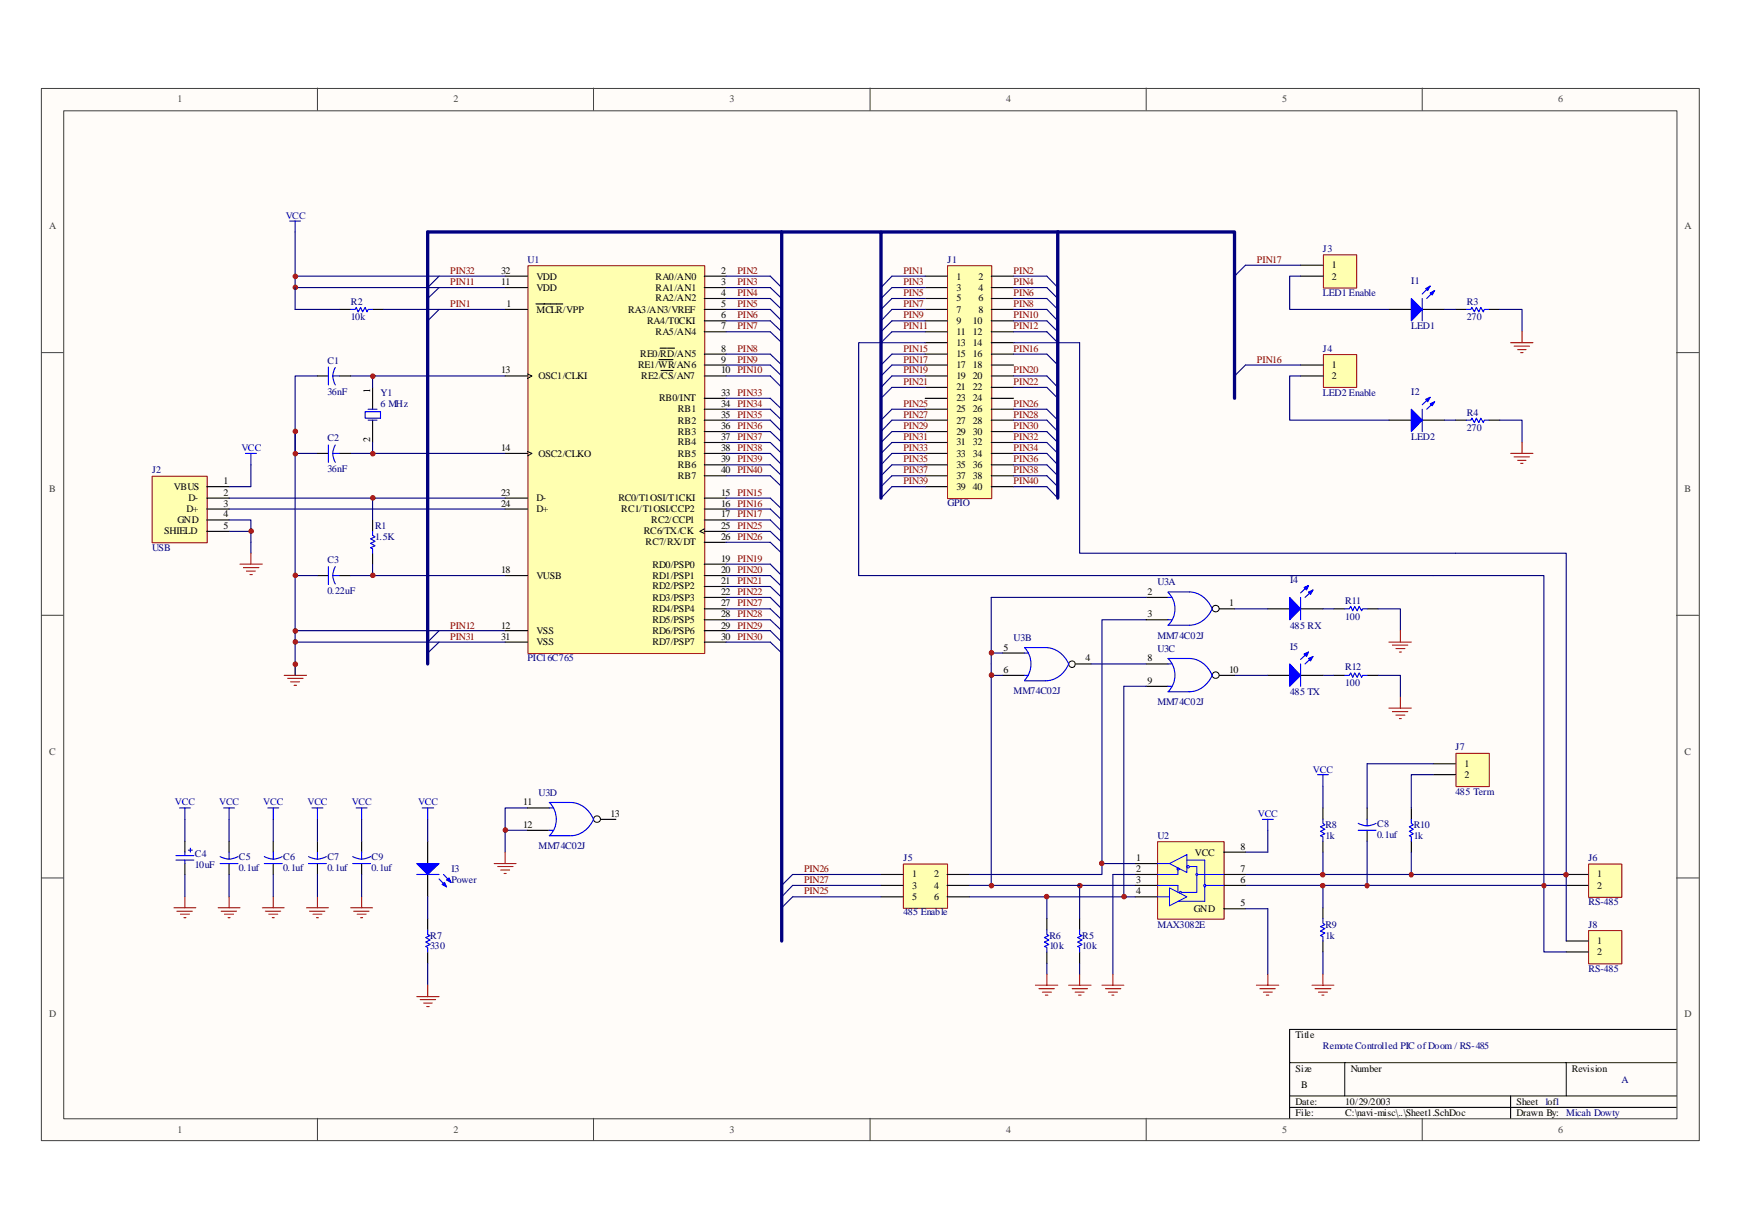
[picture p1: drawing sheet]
<svg xmlns="http://www.w3.org/2000/svg" width="297mm" height="210mm" viewBox="0 0 297 210" stroke-linecap="round" stroke-linejoin="round" font-family="sans-serif">
<path d="M7.1 15.2h282.7v179.3h-282.7z" fill="#fffcf9"/>
<path d="M7.1 15.1h282.7v179.4h-282.7z" fill="none" stroke="#3f3f3f" stroke-width=".17"/>
<path d="M11 19h274.9v171.8h-274.9z" fill="#fffcf9"/>
<g fill="none" stroke="#3f3f3f" stroke-width=".17">
<path d="M10.9 18.9h275v171.9h-275zM54.1 15v3.8M101.2 15v3.8M148.4 15v3.8M195.4 15v3.8M242.5 15v3.8M7.1 60.1h3.7M285.9 60.1h3.8M7.1 104.9h3.7M285.9 104.9h3.8M7.1 149.7h3.7M285.9 149.7h3.8"/>
<path d="M54.1 190.7v3.8M101.2 190.7v3.8M148.4 190.7v3.8M195.4 190.7v3.8M242.5 190.7v3.8"/>
</g>
<path d="M285.9 175.5h-66v15.2M219.9 181.2h66M219.9 186.9h66M219.9 188.8h66M229.3 181.2v5.7M257.6 186.9v3.8M267.1 181.2v5.7" fill="none" stroke="#000" stroke-width=".17"/>
<path d="M54.1 64.1h1.9M54.1 77.3h1.9M57.9 64.1h1.9M57.9 77.3h1.9M63.5 66.1v3.7M63.5 71.6v3.9M54.1 98.1h1.9M57.9 98.1h1.9M63.5 88.7v1.9M63.5 94.3v1.9M39.1 143.4v1.9M39.1 147.2v1.9" fill="none" stroke="#000" stroke-width=".19"/>
<g fill="none" stroke="#00f" stroke-width=".19">
<path d="M49.4 37.7h1.9M50.3 37.7v1.9M56 62.6v3M56 75.9v2.9M56.8 64.1l.1 .8 .3 .7M56.8 77.3l.1 .8 .3 .7M56.8 64.1h1.1M56.8 77.3h1.1M57.2 62.7l-.3 .7-.1 .7M57.2 75.9l-.3 .7-.1 .7M62.3 70.2h2.6v1.1h-2.6zM62.8 71.6h1.5"/>
<path d="M62.8 69.8h1.5M56 96.6v3.1M56.8 98.1l.1 .8 .3 .7M56.8 98.1h1.1M57.2 96.6l-.3 .7-.1 .8M63.5 90.6v.7l.5 .2-.8 .4 .8 .4-.8 .3 .8 .5-.8 .3 .3 .2v.7M37.5 146.1l.8 .3 .8 .1M37.5 147.2h3.1M39.1 145.3v1.2M40.6 146.1l-.8 .3-.7 .1"/>
</g>
<g fill="none" stroke="#00007f" stroke-width=".19">
<path d="M50.3 39.6v7.5M50.3 47.1v1.9h35.8M50.3 47.1h35.8M50.3 73.6v41.6M54.1 64.1h-3.8v13.2h3.8M59.8 64.1h26.3M59.8 77.3h26.3M63.5 64.1v2M63.5 75.5v1.8M50.3 98.1h3.8M59.8 98.1h3.7M63.5 96.2v1.9h22.6"/>
<path d="M63.5 84.9v3.8M50.3 107.5h35.8M50.3 109.5h35.8"/>
</g>
<path d="M48.5 115.2h3.8M49.1 115.7h2.6M49.6 116.3h1.5M50.2 116.9h.4M50.3 113.2v2" fill="none" stroke="#f00" stroke-width=".19"/>
<path d="M90.1 45.4h30.1v66h-30.1z" fill="#ffffb0"/>
<path d="M90 45.3h30.2v66.1h-30.2z" fill="none" stroke="#7f0000" stroke-width=".17"/>
<g fill="none" stroke="#000" stroke-width=".19">
<path d="M86.1 47.1h3.8M86.1 49h3.8M86.1 52.8h3.8M91.4 51.8h4.6M112.6 59.4h1.1M113.8 59.4h1.2M120.1 47.1h3.7M120.1 49h3.7M120.1 50.9h3.7M120.1 52.8h3.7M120.1 54.7h3.7M120.1 56.6h3.7"/>
<path d="M86.1 77.3h3.8M86.1 64.1h3.8M112.4 61.3h2.4M112.7 63.2h2.1M120.1 67.9h3.7M120.1 69.8h3.7M120.1 71.6h3.7M120.1 73.6h3.7M120.1 75.5h3.7M120.1 77.3h3.7M120.1 79.3h3.7M120.1 60.4h3.7"/>
<path d="M120.1 62.2h3.7M120.1 64.1h3.7M86.1 84.9h3.8M86.1 86.8h3.8M86.1 98.1h3.8M120.1 81.1h3.7M120.1 84.9h3.7M120.1 86.8h3.7M120.1 88.7h3.7M120.1 98.1h3.7M120.1 90.6h3.7M120.1 92.5h3.7"/>
<path d="M120.1 96.2h3.7M86.1 107.5h3.8M86.1 109.5h3.8M120.1 100h3.7M120.1 101.9h3.7M120.1 103.8h3.7M120.1 105.7h3.7M120.1 107.5h3.7M120.1 109.5h3.7M31.5 143.4v1.9M31.5 147.2v1.9"/>
</g>
<path d="M89.9 63.8l.8 .3-.8 .4M89.9 77l.8 .3-.8 .4M120.1 90.2l-.8 .4 .8 .3" fill="none" stroke="#000" stroke-width=".17"/>
<path d="M42.8 79.3v3.7h-3.7M39.1 88.7h3.7v5.6M39.1 84.9h47M39.1 86.8h47M39.1 90.6h3.7M31.5 139.7v3.7M31.5 149.1v3.8" fill="none" stroke="#00007f" stroke-width=".19"/>
<path d="M41.9 77.3h1.8M42.8 77.3v2M30.6 137.8h1.9M31.5 137.8v1.9M30 145.9h3M30 146.7h3M31.5 145.3v.6M31.5 146.7v.5M32.1 145h.7M32.5 144.6v.7" fill="none" stroke="#00f" stroke-width=".19"/>
<path d="M40.9 96.2h3.8M41.5 96.8h2.6M42 97.4h1.5M42.6 98h.4M42.8 94.3v1.9M29.7 154.8h3.7M30.2 155.4h2.6M30.8 155.9h1.5M31.4 156.5h.3M31.5 152.9v1.9" fill="none" stroke="#f00" stroke-width=".19"/>
<path d="M26 81.3h9.3v11.3h-9.3z" fill="#ffffb0"/>
<path d="M25.9 81.2h9.4v11.4h-9.4z" fill="none" stroke="#7f0000" stroke-width=".17"/>
<path d="M35.2 83h3.9M35.2 84.9h3.9M35.2 86.8h3.9M35.2 88.7h3.9M35.2 90.6h3.9M46.6 143.4v1.9M46.6 147.2v1.9M54.1 143.4v1.9M54.1 147.2v1.9" fill="none" stroke="#000" stroke-width=".19"/>
<g fill="none" stroke="#00f" stroke-width=".19">
<path d="M38.1 137.8h1.9M39.1 137.8v1.9M45.7 137.8h1.8M46.6 137.8v1.9M53.2 137.8h1.9M54.1 137.8v1.9M45.1 146.1l.7 .3 .8 .1M45.1 147.2h3M46.6 145.3v1.2M48.1 146.1l-.7 .3-.8 .1M52.6 146.1l.8 .3 .7 .1M52.6 147.2h3.1"/>
<path d="M54.1 145.3v1.2M55.7 146.1l-.8 .3-.8 .1"/>
</g>
<g fill="none" stroke="#f00" stroke-width=".19">
<path d="M37.2 154.8h3.7M37.7 155.4h2.6M38.3 155.9h1.5M38.9 156.5h.3M39.1 152.9v1.9M44.7 154.8h3.8M45.2 155.4h2.7M45.8 155.9h1.6M46.4 156.5h.4M46.6 152.9v1.9M52.3 154.8h3.7M52.8 155.4h2.6"/>
<path d="M53.4 155.9h1.5M54 156.5h.3M54.1 152.9v1.9"/>
</g>
<path d="M39.1 139.7v3.7M46.6 139.7v3.7M54.1 139.7v3.7M39.1 149.1v3.8M46.6 149.1v3.8M54.1 149.1v3.8" fill="none" stroke="#00007f" stroke-width=".19"/>
<circle cx="63.6" cy="64.1" r=".39" fill="#7f0000"/>
<circle cx="63.6" cy="64.1" r=".39" fill="none" stroke="#7f0000" stroke-width=".17"/>
<circle cx="63.6" cy="77.4" r=".39" fill="#7f0000"/>
<circle cx="63.6" cy="77.4" r=".39" fill="none" stroke="#7f0000" stroke-width=".17"/>
<circle cx="63.6" cy="98.1" r=".39" fill="#7f0000"/>
<circle cx="63.6" cy="98.1" r=".39" fill="none" stroke="#7f0000" stroke-width=".17"/>
<circle cx="42.8" cy="90.6" r=".39" fill="#7f0000"/>
<circle cx="42.8" cy="90.6" r=".39" fill="none" stroke="#7f0000" stroke-width=".17"/>
<circle cx="63.6" cy="84.9" r=".39" fill="#7f0000"/>
<circle cx="63.6" cy="84.9" r=".39" fill="none" stroke="#7f0000" stroke-width=".17"/>
<circle cx="50.4" cy="77.4" r=".39" fill="#7f0000"/>
<circle cx="50.4" cy="77.4" r=".39" fill="none" stroke="#7f0000" stroke-width=".17"/>
<circle cx="50.4" cy="113.3" r=".39" fill="#7f0000"/>
<circle cx="50.4" cy="113.3" r=".39" fill="none" stroke="#7f0000" stroke-width=".17"/>
<circle cx="50.4" cy="73.5" r=".39" fill="#7f0000"/>
<circle cx="50.4" cy="73.5" r=".39" fill="none" stroke="#7f0000" stroke-width=".17"/>
<circle cx="50.4" cy="98.1" r=".39" fill="#7f0000"/>
<circle cx="50.4" cy="98.1" r=".39" fill="none" stroke="#7f0000" stroke-width=".17"/>
<circle cx="50.4" cy="107.6" r=".39" fill="#7f0000"/>
<circle cx="50.4" cy="107.6" r=".39" fill="none" stroke="#7f0000" stroke-width=".17"/>
<circle cx="50.4" cy="109.4" r=".39" fill="#7f0000"/>
<circle cx="50.4" cy="109.4" r=".39" fill="none" stroke="#7f0000" stroke-width=".17"/>
<circle cx="50.4" cy="47.1" r=".39" fill="#7f0000"/>
<circle cx="50.4" cy="47.1" r=".39" fill="none" stroke="#7f0000" stroke-width=".17"/>
<circle cx="50.4" cy="49" r=".39" fill="#7f0000"/>
<circle cx="50.4" cy="49" r=".39" fill="none" stroke="#7f0000" stroke-width=".17"/>
<path d="M57.9 52.8h1.9M63.5 52.8h1.9" fill="none" stroke="#000" stroke-width=".19"/>
<path d="M59.8 52.8h.8l.1-.4 .4 .8 .4-.8 .3 .8 .5-.8 .3 .8 .2-.4h.7" fill="none" stroke="#00f" stroke-width=".19"/>
<path d="M50.3 49v3.8h7.6M65.4 52.8h20.7" fill="none" stroke="#00007f" stroke-width=".19"/>
<path d="M161.7 45.4h7.4v39.6h-7.4z" fill="#ffffb0"/>
<path d="M161.6 45.3h7.5v39.7h-7.5z" fill="none" stroke="#7f0000" stroke-width=".17"/>
<g fill="none" stroke="#000" stroke-width=".19">
<path d="M157.8 47.1h3.7M157.8 49h3.7M157.8 50.9h3.7M157.8 52.8h3.7M157.8 54.7h3.7M157.8 56.6h3.7M157.8 58.4h3.7M169 47.1h3.8M169 49h3.8M169 50.9h3.8M169 52.8h3.8M169 54.7h3.8"/>
<path d="M169 56.6h3.8M169 58.4h3.8M157.8 60.4h3.7M157.8 62.2h3.7M157.8 64.1h3.7M157.8 66.1h3.7M157.8 67.9h3.7M157.8 69.8h3.7M157.8 71.6h3.7M157.8 73.6h3.7M157.8 75.5h3.7M157.8 77.3h3.7"/>
<path d="M157.8 79.3h3.7M169 60.4h3.8M169 62.2h3.8M169 64.1h3.8M169 66.1h3.8M169 67.9h3.8M169 69.8h3.8M169 71.6h3.8M169 73.6h3.8M169 75.5h3.8M169 77.3h3.8M169 79.3h3.8"/>
<path d="M157.8 81.1h3.7M157.8 83h3.7M169 81.1h3.8M169 83h3.8"/>
</g>
<path d="M133.3 39.6v120.9M150.2 39.6v45.3M180.4 84.9v-45.3h-107.5v73.6" fill="none" stroke="#00007f" stroke-width=".57"/>
<g fill="none" stroke="#00007f" stroke-width=".19">
<path d="M74.9 47.1l-2 1.9M74.9 49l-2 1.9M74.9 52.8l-2 1.9M123.8 47.1h7.5l2 1.9M123.8 49h7.5l2 1.9M123.8 50.9h7.5l2 1.9M123.8 52.8h7.5l2 1.9M123.8 54.7h7.5l2 1.9M123.8 56.6h7.5l2 1.8M157.8 47.1h-5.7l-1.9 1.9M157.8 49h-5.7l-1.9 1.9M157.8 50.9h-5.7l-1.9 1.9"/>
<path d="M157.8 52.8h-5.7l-1.9 1.9M157.8 54.7h-5.7l-1.9 1.9M157.8 56.6h-5.7l-1.9 1.8M172.8 47.1h5.7l1.9 1.9M172.8 49h5.7l1.9 1.9M172.8 50.9h5.7l1.9 1.9M172.8 52.8h5.7l1.9 1.9M172.8 54.7h5.7l1.9 1.9M172.8 56.6h5.7l1.9 1.8M123.8 60.4h7.5l2 1.8M123.8 62.2h7.5l2 1.9M123.8 64.1h7.5l2 2"/>
<path d="M123.8 67.9h7.5l2 1.9M123.8 69.8h7.5l2 1.8M123.8 71.6h7.5l2 2M123.8 73.6h7.5l2 1.9M123.8 75.5h7.5l2 1.8M123.8 77.3h7.5l2 2M123.8 79.3h7.5l2 1.8M157.8 60.4h-5.7l-1.9 1.8M157.8 62.2h-5.7l-1.9 1.9M157.8 64.1h-5.7l-1.9 2M157.8 66.1h-5.7l-1.9 1.8M157.8 69.8h-5.7l-1.9 1.8"/>
<path d="M157.8 71.6h-5.7l-1.9 2M157.8 73.6h-5.7l-1.9 1.9M157.8 75.5h-5.7l-1.9 1.8M157.8 77.3h-5.7l-1.9 2M157.8 79.3h-5.7l-1.9 1.8M172.8 60.4h5.7l1.9 1.8M172.8 64.1h5.7l1.9 2M172.8 66.1h5.7l1.9 1.8M172.8 69.8h5.7l1.9 1.8M172.8 71.6h5.7l1.9 2M172.8 73.6h5.7l1.9 1.9M172.8 75.5h5.7l1.9 1.8"/>
<path d="M172.8 77.3h5.7l1.9 2M172.8 79.3h5.7l1.9 1.8M123.8 81.1h7.5l2 1.9M123.8 84.9h7.5l2 1.9M123.8 86.8h7.5l2 1.9M123.8 88.7h7.5l2 1.9M123.8 90.6h7.5l2 1.9M123.8 92.5h7.5l2 1.8M123.8 96.2h7.5l2 1.9M123.8 98.1h7.5l2 1.9M157.8 81.1h-5.7l-1.9 1.9M157.8 83h-5.7l-1.9 1.9"/>
<path d="M172.8 81.1h5.7l1.9 1.9M172.8 83h5.7l1.9 1.9M74.9 107.5l-2 2M74.9 109.5l-2 1.9M123.8 101.9h7.5l2 1.9M123.8 103.8h7.5l2 1.9M123.8 105.7h7.5l2 1.8M123.8 107.5h7.5l2 2M123.8 109.5h7.5l2 1.9M123.8 100h7.5l2 1.9"/>
</g>
<path d="M225.7 43.5h5.6v5.6h-5.6z" fill="#ffffb0"/>
<path d="M225.7 43.4h5.6v5.7h-5.6z" fill="none" stroke="#7f0000" stroke-width=".17"/>
<path d="M221.8 45.2h3.8M221.8 47.1h3.8" fill="none" stroke="#000" stroke-width=".19"/>
<path d="M225.7 60.6h5.6v5.5h-5.6z" fill="#ffffb0"/>
<path d="M225.7 60.5h5.6v5.6h-5.6z" fill="none" stroke="#7f0000" stroke-width=".17"/>
<path d="M236.8 52.8h3.9M242.5 52.8h3.8M221.8 62.2h3.8M221.8 64.1h3.8" fill="none" stroke="#000" stroke-width=".19"/>
<path d="M180.4 39.6h30.1v28.3" fill="none" stroke="#00007f" stroke-width=".57"/>
<path d="M240.7 50.9l1.8 1.9-1.8 1.9z" fill="#00f"/>
<path d="M240.7 50.9l1.8 1.9-1.8 1.9zM243.9 48.8l-1.4 1.3M244.6 49.5l-1.3 1.4" fill="none" stroke="#00f" stroke-width=".19"/>
<path d="M243.9 50l.7-.5-.4 .8z" fill="#00f"/>
<path d="M243.9 50l.7-.5-.4 .8z" fill="none" stroke="#00f" stroke-width=".19"/>
<path d="M243.1 49.2l.8-.4-.5 .7z" fill="#00f"/>
<path d="M242.5 50.9v3.8M243.1 49.2l.8-.4-.5 .7z" fill="none" stroke="#00f" stroke-width=".19"/>
<path d="M236.8 71.6h3.9M242.5 71.6h3.8" fill="none" stroke="#000" stroke-width=".19"/>
<path d="M240.7 69.8l1.8 1.8-1.8 2z" fill="#00f"/>
<path d="M240.7 69.8l1.8 1.8-1.8 2zM243.9 67.7l-1.4 1.3M244.6 68.5l-1.3 1.3" fill="none" stroke="#00f" stroke-width=".19"/>
<path d="M243.9 68.8l.7-.3-.4 .7z" fill="#00f"/>
<path d="M243.9 68.8l.7-.3-.4 .7z" fill="none" stroke="#00f" stroke-width=".19"/>
<path d="M243.1 68.1l.8-.4-.5 .8z" fill="#00f"/>
<path d="M250 52.8h.8l.2-.4 .4 .8 .3-.8 .5 .8 .3-.8 .4 .8 .2-.4h.8M242.5 69.8v3.8M243.1 68.1l.8-.4-.5 .8zM250 71.6h.8l.2-.3 .4 .8 .3-.8 .5 .8 .3-.8 .4 .8 .2-.5h.8M215.3 139.7h1.8M216.2 139.7v1.9M178.5 158.6v.8l.3 .1-.7 .4 .7 .4-.7 .3 .7 .4-.7 .4 .4 .2v.7M184.1 158.6v.8l.4 .1-.7 .4 .7 .4-.7 .3 .7 .4-.7 .4 .3 .2v.7" fill="none" stroke="#00f" stroke-width=".19"/>
<g fill="none" stroke="#00007f" stroke-width=".19">
<path d="M221.8 47.1h-1.9v5.7h16.9M221.8 45.2h-9.4l-1.9 1.9M246.3 52.8h1.9M255.7 52.8h3.8v3.8M221.8 64.1h-1.9v7.5h16.9M221.8 62.2h-9.4l-1.9 1.9M246.3 71.6h1.9M255.7 71.6h3.8v3.9M193.6 151h-9.5v5.6M193.6 152.9h-15.1v3.7M193.6 149.1h-3.8v17M216.2 141.6v3.7h-3.8"/>
<path d="M178.5 164.3v1.8M184.1 164.3v1.8"/>
</g>
<path d="M248.2 52.8h1.8M253.9 52.8h1.8M248.2 71.6h1.8M253.9 71.6h1.8M178.5 156.6v2M184.1 156.6v2M178.5 162.3v2M184.1 162.3v2" fill="none" stroke="#000" stroke-width=".19"/>
<g fill="none" stroke="#f00" stroke-width=".19">
<path d="M257.6 58.4h3.8M258.2 59h2.6M258.8 59.6h1.4M259.5 56.6v1.8M257.6 77.3h3.8M258.2 77.9h2.6M258.8 78.5h1.4M259.3 60.1h.4M259.3 79h.4M259.5 75.5v1.8M176.6 168h3.8M177.2 168.6h2.6"/>
<path d="M177.7 169.2h1.6M178.3 169.7h.4M178.5 166.1v1.9M182.2 168h3.8M182.8 168.6h2.6M183.3 169.2h1.6M183.9 169.7h.4M184.1 166.1v1.9M187.9 168h3.7M188.5 168.6h2.6M189 169.2h1.5M189.6 169.7h.3"/>
<path d="M189.8 166.1v1.9"/>
</g>
<path d="M154.1 147.4h7.5v7.5h-7.5z" fill="#ffffb0"/>
<path d="M154 147.3h7.6v7.6h-7.6z" fill="none" stroke="#7f0000" stroke-width=".17"/>
<path d="M150.2 149.1h3.8M150.2 151h3.8M150.2 152.9h3.8M161.5 149.1h3.8M161.5 151h3.8M161.5 152.9h3.8" fill="none" stroke="#000" stroke-width=".19"/>
<path d="M165.3 152.9h13.2" fill="none" stroke="#00007f" stroke-width=".19"/>
<circle cx="178.5" cy="152.9" r=".38" fill="#7f0000"/>
<circle cx="178.5" cy="152.9" r=".38" fill="none" stroke="#7f0000" stroke-width=".17"/>
<circle cx="184.1" cy="151" r=".39" fill="#7f0000"/>
<circle cx="184.1" cy="151" r=".39" fill="none" stroke="#7f0000" stroke-width=".17"/>
<path d="M165.3 151h18.8M193.6 147.2h-5.7v1.9h-22.6M72.9 164.3v3.7" fill="none" stroke="#00007f" stroke-width=".19"/>
<path d="M72.9 143.4v3.8M72.9 149.1v3.8M72.9 156.6v2M72.9 162.3v2" fill="none" stroke="#000" stroke-width=".19"/>
<path d="M72.9 158.6v.8l.4 .1-.7 .4 .7 .4-.7 .3 .7 .4-.7 .4 .3 .2v.7" fill="none" stroke="#00f" stroke-width=".19"/>
<path d="M71.1 169.9h3.8M71.7 170.4h2.6M72.2 171h1.5M72.8 171.6h.4M72.9 168v1.9" fill="none" stroke="#f00" stroke-width=".19"/>
<path d="M71.1 147.2h3.8l-2 1.9z" fill="#00f"/>
<path d="M71.1 147.2h3.8l-2 1.9zM74.9 149.9l1.2 1.3M75.6 149.1l1.3 1.4" fill="none" stroke="#00f" stroke-width=".19"/>
<path d="M75.4 150.8l.4-.3 .3 .7z" fill="#00f"/>
<path d="M75.4 150.8l.4-.3 .3 .7z" fill="none" stroke="#00f" stroke-width=".19"/>
<path d="M76.1 150l.5-.3 .3 .8z" fill="#00f"/>
<path d="M72 137.8h1.9M72.9 137.8v1.9M71.1 149.1h3.8M76.1 150l.5-.3 .3 .8z" fill="none" stroke="#00f" stroke-width=".19"/>
<path d="M72.9 139.7v3.7M72.9 152.9v3.7" fill="none" stroke="#00007f" stroke-width=".19"/>
<path d="M271 147.4h5.5v5.6h-5.5z" fill="#ffffb0"/>
<path d="M270.9 147.3h5.6v5.7h-5.6z" fill="none" stroke="#7f0000" stroke-width=".17"/>
<path d="M225.6 137.8v1.9M225.6 143.4v1.9M225.6 154.8v1.8M267.1 149.1h3.7M267.1 151h3.7M225.6 160.5v1.8" fill="none" stroke="#000" stroke-width=".19"/>
<path d="M225.6 134v3.8M150.2 149.1h-15l-1.9 1.9M150.2 151h-15l-1.9 1.9M150.2 152.9h-15l-1.9 1.9M212.4 149.1h54.7M212.4 151h54.7M225.6 145.3v3.8M225.6 151v3.8M225.6 162.3v3.8" fill="none" stroke="#00007f" stroke-width=".19"/>
<path d="M224.6 132.1h1.9M225.6 139.7v.7l.3 .2-.7 .4 .7 .4-.7 .3 .7 .5-.7 .3 .4 .2v.7M225.6 132.1v1.9M225.6 156.6v.8l.3 .3-.7 .3 .7 .3-.7 .5 .7 .3-.7 .4 .4 .2v.8" fill="none" stroke="#00f" stroke-width=".19"/>
<path d="M223.7 168h3.7M224.2 168.6h2.7M224.8 169.2h1.5M225.4 169.7h.3M225.6 166.1v1.9" fill="none" stroke="#f00" stroke-width=".19"/>
<circle cx="225.5" cy="149.2" r=".38" fill="#7f0000"/>
<circle cx="225.5" cy="149.2" r=".38" fill="none" stroke="#7f0000" stroke-width=".17"/>
<circle cx="225.5" cy="151" r=".38" fill="#7f0000"/>
<circle cx="225.5" cy="151" r=".38" fill="none" stroke="#7f0000" stroke-width=".17"/>
<path d="M248.4 128.5h5.5v5.6h-5.5z" fill="#ffffb0"/>
<path d="M248.3 128.5h5.6v5.6h-5.6z" fill="none" stroke="#7f0000" stroke-width=".17"/>
<path d="M240.7 137.8v1.9M244.4 130.2h3.8M244.4 132.1h3.8M240.7 143.4v1.9" fill="none" stroke="#000" stroke-width=".19"/>
<path d="M240.7 139.7v.7l.3 .2-.7 .4 .7 .4-.7 .3 .7 .5-.7 .3 .4 .2v.7" fill="none" stroke="#00f" stroke-width=".19"/>
<path d="M244.4 132.1h-3.7v5.7M240.7 145.3v3.8" fill="none" stroke="#00007f" stroke-width=".19"/>
<circle cx="240.6" cy="149.2" r=".37" fill="#7f0000"/>
<circle cx="240.6" cy="149.2" r=".37" fill="none" stroke="#7f0000" stroke-width=".17"/>
<path d="M233.1 137.8v1.9M233.1 141.6v1.8" fill="none" stroke="#000" stroke-width=".19"/>
<path d="M233.1 139.7v1.1M231.6 140.4l.8 .3 .7 .1M231.6 141.6h3M234.6 140.4l-.7 .3-.8 .1" fill="none" stroke="#00f" stroke-width=".19"/>
<path d="M244.4 130.2h-11.3v7.6M233.1 143.4v7.6" fill="none" stroke="#00007f" stroke-width=".19"/>
<circle cx="233.1" cy="151" r=".37" fill="#7f0000"/>
<circle cx="233.1" cy="151" r=".37" fill="none" stroke="#7f0000" stroke-width=".17"/>
<path d="M61.7 143.4v1.9M61.7 147.2v1.9" fill="none" stroke="#000" stroke-width=".19"/>
<path d="M60.7 137.8h1.9M61.7 137.8v1.9M60.1 146.1l.8 .3 .8 .1M60.1 147.2h3.1M61.7 145.3v1.2M63.2 146.1l-.8 .3-.7 .1" fill="none" stroke="#00f" stroke-width=".19"/>
<path d="M59.8 154.8h3.7M60.3 155.4h2.6M60.9 155.9h1.5M61.5 156.5h.3M61.7 152.9v1.9M84.3 147.2h3.7M84.9 147.8h2.6M85.4 148.3h1.5M86 148.9h.3M86.1 145.3v1.9" fill="none" stroke="#f00" stroke-width=".19"/>
<path d="M61.7 139.7v3.7M89.9 137.8h-3.8v7.5M61.7 149.1v3.8M86.1 141.6h3.8" fill="none" stroke="#00007f" stroke-width=".19"/>
<circle cx="86.2" cy="141.5" r=".39" fill="#7f0000"/>
<circle cx="86.2" cy="141.5" r=".39" fill="none" stroke="#7f0000" stroke-width=".17"/>
<path d="M216.2 103.8h3.7M221.8 103.8h3.8M227.4 103.8h1.9M233.1 103.8h1.9" fill="none" stroke="#000" stroke-width=".19"/>
<path d="M229.3 103.8h.8l.2-.4 .4 .8 .3-.8 .4 .8 .4-.8 .4 .8 .2-.4h.7" fill="none" stroke="#00f" stroke-width=".19"/>
<path d="M225.6 103.8h1.8M235 103.8h3.8v3.7" fill="none" stroke="#00007f" stroke-width=".19"/>
<path d="M236.8 109.5h3.9M237.4 110h2.7M238 110.6h1.6M238.6 111.2h.4M238.8 107.5v2" fill="none" stroke="#f00" stroke-width=".19"/>
<path d="M219.9 101.9l1.9 1.9-1.9 1.9z" fill="#00f"/>
<path d="M223.1 99.8l-1.3 1.3M219.9 101.9l1.9 1.9-1.9 1.9zM223.9 100.6l-1.4 1.3" fill="none" stroke="#00f" stroke-width=".19"/>
<path d="M223.1 100.9l.8-.3-.4 .8z" fill="#00f"/>
<path d="M223.1 100.9l.8-.3-.4 .8z" fill="none" stroke="#00f" stroke-width=".19"/>
<path d="M222.4 100.2l.7-.4-.3 .8z" fill="#00f"/>
<path d="M221.8 101.9v3.8M222.4 100.2l.7-.4-.3 .8zM229.3 115.2h.8l.2-.5 .4 .8 .3-.8 .4 .8 .4-.8 .4 .8 .2-.3h.7" fill="none" stroke="#00f" stroke-width=".19"/>
<path d="M216.2 115.2h3.7M221.8 115.2h3.8M227.4 115.2h1.9M233.1 115.2h1.9" fill="none" stroke="#000" stroke-width=".19"/>
<path d="M225.6 115.2h1.8M235 115.2h3.8v3.7" fill="none" stroke="#00007f" stroke-width=".19"/>
<path d="M238.8 118.9v1.8M236.8 120.7h3.9M237.4 121.3h2.7M238 121.9h1.6M238.6 122.5h.4" fill="none" stroke="#f00" stroke-width=".19"/>
<path d="M219.9 113.2l1.9 2-1.9 1.8z" fill="#00f"/>
<path d="M219.9 113.2l1.9 2-1.9 1.8zM223.1 111.2l-1.3 1.3M223.9 111.9l-1.4 1.3" fill="none" stroke="#00f" stroke-width=".19"/>
<path d="M223.1 112.3l.8-.4-.4 .8z" fill="#00f"/>
<path d="M223.1 112.3l.8-.4-.4 .8z" fill="none" stroke="#00f" stroke-width=".19"/>
<path d="M222.4 111.5l.7-.3-.3 .7z" fill="#00f"/>
<path d="M221.8 113.2v3.8M222.4 111.5l.7-.3-.3 .7z" fill="none" stroke="#00f" stroke-width=".19"/>
<path d="M169 113.2v37.8M195.4 105.7h-7.5v41.5M210.5 103.8h5.7M210.5 115.2h5.7" fill="none" stroke="#00007f" stroke-width=".19"/>
<circle cx="187.9" cy="147.2" r=".38" fill="#7f0000"/>
<circle cx="187.9" cy="147.2" r=".38" fill="none" stroke="#7f0000" stroke-width=".17"/>
<circle cx="169.1" cy="151" r=".39" fill="#7f0000"/>
<circle cx="169.1" cy="151" r=".39" fill="none" stroke="#7f0000" stroke-width=".17"/>
<path d="M195.4 101.9h3.8M195.4 105.7h3.8M206.7 103.8h3.8" fill="none" stroke="#000" stroke-width=".19"/>
<circle cx="207.3" cy="103.8" r=".58" fill="#fffcf9"/>
<circle cx="207.3" cy="103.8" r=".58" fill="none" stroke="#000" stroke-width=".17"/>
<path d="M199.2 100.9h3.6a4.3 4.3 0 0 1 3.9 2.9 4.5 4.5 0 0 1-3.9 2.8h-3.6a3.9 3.9 0 0 0 0-5.6M199.2 101.9h.6M199.2 105.7h.6" fill="none" stroke="#00f" stroke-width=".19"/>
<path d="M171 111.4h3.7M171 115.2h3.7M182.2 113.2h3.8" fill="none" stroke="#000" stroke-width=".19"/>
<circle cx="182.8" cy="113.3" r=".54" fill="#fffcf9"/>
<circle cx="182.8" cy="113.3" r=".54" fill="none" stroke="#000" stroke-width=".17"/>
<path d="M174.7 116a4.1 4.1 0 0 0 0-5.6h3.6a4.4 4.4 0 0 1 3.9 2.8 4.4 4.4 0 0 1-3.9 2.9h-3.6M174.7 111.4h.6M174.7 115.2h.6" fill="none" stroke="#00f" stroke-width=".19"/>
<path d="M195.4 113.2h3.8M195.4 117h3.8M206.7 115.2h3.8" fill="none" stroke="#000" stroke-width=".19"/>
<circle cx="207.3" cy="115.2" r=".58" fill="#fffcf9"/>
<circle cx="207.3" cy="115.2" r=".58" fill="none" stroke="#000" stroke-width=".17"/>
<path d="M199.2 112.3h3.6a4.3 4.3 0 0 1 3.9 2.9 4.5 4.5 0 0 1-3.9 2.8h-3.6a4 4 0 0 0 0-5.7zM199.2 113.2h.6M199.2 117h.6" fill="none" stroke="#00f" stroke-width=".19"/>
<path d="M89.9 137.8h3.8M101.2 139.7h3.8M89.9 141.6h3.8" fill="none" stroke="#000" stroke-width=".19"/>
<circle cx="101.8" cy="139.7" r=".58" fill="#fffcf9"/>
<circle cx="101.8" cy="139.7" r=".58" fill="none" stroke="#000" stroke-width=".17"/>
<path d="M93.7 137.8h.6M97.2 136.8h-3.5a4 4 0 0 1 0 5.7h3.5M97.3 136.8a4.3 4.3 0 0 1 3.9 2.9 4.5 4.5 0 0 1-3.9 2.8M93.7 141.6h.6" fill="none" stroke="#00f" stroke-width=".19"/>
<path d="M195.4 117h-3.8v35.9" fill="none" stroke="#00007f" stroke-width=".19"/>
<circle cx="191.7" cy="152.9" r=".39" fill="#7f0000"/>
<circle cx="191.7" cy="152.9" r=".39" fill="none" stroke="#7f0000" stroke-width=".17"/>
<path d="M169 111.4h2M186 113.2h9.4M195.4 101.9h-26.4v11.3" fill="none" stroke="#00007f" stroke-width=".19"/>
<circle cx="169.1" cy="111.3" r=".39" fill="#7f0000"/>
<circle cx="169.1" cy="111.3" r=".39" fill="none" stroke="#7f0000" stroke-width=".17"/>
<path d="M169 115.2h2" fill="none" stroke="#00007f" stroke-width=".19"/>
<circle cx="169.1" cy="115.1" r=".39" fill="#7f0000"/>
<circle cx="169.1" cy="115.1" r=".39" fill="none" stroke="#7f0000" stroke-width=".17"/>
<path d="M271 158.8h5.5v5.6h-5.5z" fill="#ffffb0"/>
<path d="M270.9 158.7h5.6v5.7h-5.6z" fill="none" stroke="#7f0000" stroke-width=".17"/>
<path d="M267.1 160.5h3.7M267.1 162.3h3.7" fill="none" stroke="#000" stroke-width=".19"/>
<path d="M197.5 143.6h11.2v13.1h-11.2z" fill="#ffffb0"/>
<path d="M197.4 143.5h11.3v13.2h-11.3z" fill="none" stroke="#7f0000" stroke-width=".17"/>
<path d="M193.6 152.9h3.7M193.6 147.2h3.7M193.6 149.1h3.7M193.6 151h3.7M208.6 149.1h3.8M208.6 151h3.8M208.6 145.3h3.8M208.6 155h3.8" fill="none" stroke="#000" stroke-width=".19"/>
<g fill="none" stroke="#00f" stroke-width=".17">
<path d="M197.3 147.2h2.1M197.3 152.9h2.1M197.3 151h3.6v1.2M199.4 147.2l3-1.5v3.1zM199.4 151.4l3 1.5-3 1.5zM200.7 148.1h.3l.1 .1-.2 .2-.2-.2zM200.9 148.4v.7h-3.6M202.4 146.7h3v7h-4.5M202.4 147.6l.4 .1-.1 .3-.3-.1zM202.8 147.8h1.3v4.4h-2.6M204.1 149.1h4.5M205.4 151h3.2"/>
<circle cx="201.3" cy="152.2" r=".17"/>
</g>
<circle cx="204.1" cy="149.1" r=".17" fill="#c1c1c1"/>
<circle cx="204.1" cy="149.1" r=".17" fill="none" stroke="#00f" stroke-width=".17"/>
<path d="M205.3 150.9l.1-.1 .2 .2-.2 .2h-.1z" fill-rule="evenodd" fill="#c1c1c1"/>
<path d="M205.3 150.9l.1-.1 .2 .2-.2 .2h-.1z" fill="none" stroke="#00f" stroke-width=".17"/>
<path d="M214.2 168h3.8M214.8 168.6h2.7M215.4 169.2h1.5M215.9 169.7h.5M216.2 166.1v1.9" fill="none" stroke="#f00" stroke-width=".19"/>
<path d="M244.4 98.1h18.9v52.9M248.2 94.3h18.9v66.2M212.4 155h3.8v11.1" fill="none" stroke="#00007f" stroke-width=".19"/>
<circle cx="267" cy="149.2" r=".38" fill="#7f0000"/>
<circle cx="267" cy="149.2" r=".38" fill="none" stroke="#7f0000" stroke-width=".17"/>
<path d="M263.3 151v11.3h3.8" fill="none" stroke="#00007f" stroke-width=".19"/>
<circle cx="263.2" cy="151" r=".36" fill="#7f0000"/>
<circle cx="263.2" cy="151" r=".36" fill="none" stroke="#7f0000" stroke-width=".17"/>
<path d="M157.8 58.4h-11.4v39.7h98M172.8 58.4h11.3v35.9h64.1" fill="none" stroke="#00007f" stroke-width=".19"/>
<g font-size="1.7" fill="#3f3f3f">
<text x="30.3" y="17.5">1</text>
<text x="77.3" y="17.5">2</text>
<text x="124.4" y="17.5">3</text>
<text x="171.6" y="17.5">4</text>
<text x="218.6" y="17.5">5</text>
<text x="265.7" y="17.5">6</text>
<text x="8.4" y="39.1">A</text>
<text x="287.2" y="39.1">A</text>
<text x="8.4" y="83.9">B</text>
<text x="287.2" y="83.9">B</text>
<text x="8.4" y="128.7">C</text>
<text x="287.2" y="128.7">C</text>
<text x="8.4" y="173.5">D</text>
<text x="287.2" y="173.5">D</text>
<text x="30.3" y="193.1">1</text>
<text x="77.3" y="193.1">2</text>
<text x="124.4" y="193.1">3</text>
<text x="171.6" y="193.1">4</text>
<text x="218.6" y="193.1">5</text>
<text x="265.7" y="193.1">6</text>
</g>
<g font-size="1.7" fill="#00f">
<text x="48.7" y="37.3">VCC</text>
<text x="41.2" y="77">VCC</text>
<text x="223.9" y="131.8">VCC</text>
<text x="29.8" y="137.3">VCC</text>
<text x="37.4" y="137.3">VCC</text>
<text x="44.9" y="137.3">VCC</text>
<text x="52.4" y="137.3">VCC</text>
<text x="60" y="137.3">VCC</text>
<text x="71.3" y="137.3">VCC</text>
<text x="214.5" y="139.3">VCC</text>
</g>
<g font-size="1.7" fill="#7f0000">
<text x="76.7" y="46.8">PIN32</text>
<text x="125.8" y="46.8">PIN2</text>
<text x="154" y="46.8">PIN1</text>
<text x="172.8" y="46.8">PIN2</text>
<text x="214.3" y="44.8">PIN17</text>
<text x="76.7" y="52.4">PIN1</text>
<text x="76.7" y="48.6">PIN11</text>
<text x="125.8" y="48.6">PIN3</text>
<text x="125.8" y="50.5">PIN4</text>
<text x="125.8" y="52.4">PIN5</text>
<text x="154" y="48.6">PIN3</text>
<text x="154" y="50.5">PIN5</text>
<text x="154" y="52.4">PIN7</text>
<text x="172.8" y="48.6">PIN4</text>
<text x="172.8" y="50.5">PIN6</text>
<text x="172.8" y="52.4">PIN8</text>
<text x="125.8" y="54.3">PIN6</text>
<text x="125.8" y="56.1">PIN7</text>
<text x="125.8" y="60">PIN8</text>
<text x="154" y="54.3">PIN9</text>
<text x="154" y="56.1">PIN11</text>
<text x="154" y="60">PIN15</text>
<text x="172.8" y="54.3">PIN10</text>
<text x="172.8" y="56.1">PIN12</text>
<text x="172.8" y="60">PIN16</text>
<text x="125.8" y="61.8">PIN9</text>
<text x="154" y="61.8">PIN17</text>
<text x="154" y="63.7">PIN19</text>
<text x="154" y="65.6">PIN21</text>
<text x="172.8" y="63.7">PIN20</text>
<text x="172.8" y="65.6">PIN22</text>
<text x="214.3" y="61.8">PIN16</text>
<text x="154" y="69.4">PIN25</text>
<text x="154" y="71.3">PIN27</text>
<text x="172.8" y="69.4">PIN26</text>
<text x="172.8" y="71.3">PIN28</text>
<text x="154" y="73.2">PIN29</text>
<text x="154" y="75">PIN31</text>
<text x="154" y="77">PIN33</text>
<text x="172.8" y="73.2">PIN30</text>
<text x="172.8" y="75">PIN32</text>
<text x="172.8" y="77">PIN34</text>
<text x="154" y="78.8">PIN35</text>
<text x="154" y="80.7">PIN37</text>
<text x="154" y="82.6">PIN39</text>
<text x="172.8" y="78.8">PIN36</text>
<text x="172.8" y="80.7">PIN38</text>
<text x="172.8" y="82.6">PIN40</text>
<text x="76.7" y="107.2">PIN12</text>
<text x="76.7" y="109.1">PIN31</text>
<text x="137.1" y="148.7">PIN26</text>
<text x="137.1" y="152.5">PIN25</text>
<text x="137.1" y="150.6">PIN27</text>
</g>
<g font-size="1.7">
<text x="85.5" y="46.8">32</text>
<text x="91.5" y="47.7">VDD</text>
<text x="111.8" y="47.7">RA0/AN0</text>
<text x="123" y="46.8">2</text>
<text x="163.1" y="47.7">1</text>
<text x="166.8" y="47.7">2</text>
<text x="227.1" y="45.7">1</text>
<text x="227.1" y="47.7">2</text>
<text x="85.5" y="48.6">11</text>
<text x="86.4" y="52.4">1</text>
<text x="91.5" y="53.4">MCLR/VPP</text>
<text x="91.5" y="49.5">VDD</text>
<text x="107.1" y="53.4">RA3/AN3/VREF</text>
<text x="111.8" y="49.5">RA1/AN1</text>
<text x="111.8" y="51.4">RA2/AN2</text>
<text x="123" y="52.4">5</text>
<text x="123" y="48.6">3</text>
<text x="123" y="50.5">4</text>
<text x="163.1" y="49.5">3</text>
<text x="163.1" y="51.4">5</text>
<text x="163.1" y="53.4">7</text>
<text x="166.8" y="49.5">4</text>
<text x="166.8" y="51.4">6</text>
<text x="166.8" y="53.4">8</text>
<text x="110.3" y="55.2">RA4/T0CKI</text>
<text x="111.8" y="57.1">RA5/AN4</text>
<text x="123" y="54.3">6</text>
<text x="123" y="56.1">7</text>
<text x="123" y="60">8</text>
<text x="163.1" y="55.2">9</text>
<text x="163.1" y="57.1">11</text>
<text x="163.1" y="59">13</text>
<text x="165.9" y="55.2">10</text>
<text x="165.9" y="57.1">12</text>
<text x="165.9" y="59">14</text>
<text x="85.5" y="63.7">13</text>
<text x="91.8" y="64.7">OSC1/CLKI</text>
<text x="108.8" y="62.8">RE1/WR/AN6</text>
<text x="109.2" y="60.9">RE0/RD/AN5</text>
<text x="109.3" y="64.7">RE2/CS/AN7</text>
<text x="123" y="61.8">9</text>
<text x="123" y="63.7">10 PIN10</text>
<text x="163.1" y="60.9">15</text>
<text x="163.1" y="62.8">17</text>
<text x="163.1" y="64.7">19</text>
<text x="165.9" y="60.9">16</text>
<text x="165.9" y="62.8">18</text>
<text x="165.9" y="64.7">20</text>
<text x="227.1" y="62.8">1</text>
<text x="227.1" y="64.7">2</text>
<text x="63.1" y="67" transform="rotate(-90 63.1 67)">1</text>
<text x="112.4" y="68.4">RB0/INT</text>
<text x="115.6" y="70.3">RB1</text>
<text x="123" y="69.4">34 PIN34</text>
<text x="123" y="71.3">35 PIN35</text>
<text x="123" y="67.5">33 PIN33</text>
<text x="163.1" y="66.6">21</text>
<text x="163.1" y="68.4">23</text>
<text x="163.1" y="70.3">25</text>
<text x="165.9" y="66.6">22</text>
<text x="165.9" y="68.4">24</text>
<text x="165.9" y="70.3">26</text>
<text x="63.1" y="75.3" transform="rotate(-90 63.1 75.3)">2</text>
<text x="85.5" y="77">14</text>
<text x="91.8" y="77.9">OSC2/CLKO</text>
<text x="115.6" y="72.2">RB2</text>
<text x="115.6" y="74.1">RB3</text>
<text x="115.6" y="76">RB4</text>
<text x="115.6" y="77.9">RB5</text>
<text x="123" y="73.2">36 PIN36</text>
<text x="123" y="75">37 PIN37</text>
<text x="123" y="77">38 PIN38</text>
<text x="163.1" y="72.2">27</text>
<text x="163.1" y="74.1">29</text>
<text x="163.1" y="76">31</text>
<text x="163.1" y="77.9">33</text>
<text x="165.9" y="72.2">28</text>
<text x="165.9" y="74.1">30</text>
<text x="165.9" y="76">32</text>
<text x="165.9" y="77.9">34</text>
<text x="29.7" y="83.6">VBUS</text>
<text x="38.1" y="82.6">1</text>
<text x="115.6" y="79.8">RB6</text>
<text x="115.6" y="81.6">RB7</text>
<text x="123" y="78.8">39 PIN39</text>
<text x="123" y="80.7">40 PIN40</text>
<text x="163.1" y="79.8">35</text>
<text x="163.1" y="81.6">37</text>
<text x="163.1" y="83.6">39</text>
<text x="165.9" y="79.8">36</text>
<text x="165.9" y="81.6">38</text>
<text x="165.9" y="83.6">40</text>
<text x="30.3" y="89.3">GND</text>
<text x="31.8" y="87.3">D+</text>
<text x="32.1" y="85.4">D-</text>
<text x="38.1" y="84.5">2</text>
<text x="38.1" y="88.2">4</text>
<text x="38.1" y="86.4">3</text>
<text x="85.5" y="84.5">23</text>
<text x="85.5" y="86.4">24</text>
<text x="91.5" y="85.4">D-</text>
<text x="91.5" y="87.3">D+</text>
<text x="105.4" y="85.4">RC0/T1OSI/T1CKI</text>
<text x="105.9" y="87.3">RC1/T1OSI/CCP2</text>
<text x="111" y="89.3">RC2/CCP1</text>
<text x="123" y="84.5">15 PIN15</text>
<text x="123" y="86.4">16 PIN16</text>
<text x="123" y="88.2">17 PIN17</text>
<text x="28" y="91.1">SHIELD</text>
<text x="38.1" y="90.2">5</text>
<text x="109.8" y="91.1">RC6/TX/CK</text>
<text x="110.1" y="93">RC7/RX/DT</text>
<text x="123" y="92">26 PIN26</text>
<text x="123" y="90.2">25 PIN25</text>
<text x="123" y="95.9">19 PIN19</text>
<text x="85.5" y="97.7">18</text>
<text x="91.5" y="98.7">VUSB</text>
<text x="111.3" y="96.8">RD0/PSP0</text>
<text x="111.3" y="98.7">RD1/PSP1</text>
<text x="111.3" y="100.5">RD2/PSP2</text>
<text x="123" y="97.7">20 PIN20</text>
<text x="123" y="99.6">21 PIN21</text>
<text x="123" y="101.5">22 PIN22</text>
<text x="195.7" y="101.5">2</text>
<text x="85.5" y="107.2">12</text>
<text x="111.3" y="102.5">RD3/PSP3</text>
<text x="111.3" y="104.3">RD4/PSP4</text>
<text x="111.3" y="106.2">RD5/PSP5</text>
<text x="123" y="103.4">27 PIN27</text>
<text x="123" y="105.3">28 PIN28</text>
<text x="123" y="107.2">29 PIN29</text>
<text x="195.7" y="105.3">3</text>
<text x="209.6" y="103.4">1</text>
<text x="85.5" y="109.1">31</text>
<text x="91.5" y="108.1">VSS</text>
<text x="91.5" y="110">VSS</text>
<text x="111.3" y="108.1">RD6/PSP6</text>
<text x="111.3" y="110">RD7/PSP7</text>
<text x="123" y="109.1">30 PIN30</text>
<text x="171.1" y="110.9">5</text>
<text x="185.1" y="112.8">4</text>
<text x="195.7" y="112.8">8</text>
<text x="171.1" y="114.7">6</text>
<text x="195.7" y="116.6">9</text>
<text x="209.6" y="114.7">10</text>
<text x="249.7" y="130.7">1</text>
<text x="89.2" y="137.3">11</text>
<text x="249.7" y="132.7">2</text>
<text x="89.2" y="141.2">12</text>
<text x="104.1" y="139.3">13</text>
<text x="155.6" y="149.6">1</text>
<text x="159.3" y="149.6">2</text>
<text x="193.7" y="146.8">1</text>
<text x="193.7" y="148.7">2</text>
<text x="203.7" y="145.9">VCC</text>
<text x="211.5" y="148.7">7</text>
<text x="211.5" y="145">8</text>
<text x="272.3" y="149.6">1</text>
<text x="155.6" y="151.6">3</text>
<text x="155.6" y="153.4">5</text>
<text x="159.3" y="151.6">4</text>
<text x="159.3" y="153.4">6</text>
<text x="193.7" y="152.5">4</text>
<text x="193.7" y="150.6">3</text>
<text x="203.6" y="155.5">GND</text>
<text x="211.5" y="150.6">6</text>
<text x="211.5" y="154.5">5</text>
<text x="272.3" y="151.6">2</text>
<text x="272.3" y="161">1</text>
<text x="272.3" y="162.9">2</text>
<text x="220.9" y="177.1">Title</text>
<text x="220.9" y="182.7">Size</text>
<text x="221.9" y="185.5">B</text>
<text x="230.3" y="182.7">Number</text>
<text x="268" y="182.7">Revision</text>
<text x="220.9" y="188.4">Date:</text>
<text x="220.9" y="190.3">File:</text>
<text x="229.4" y="188.4">10/29/2003</text>
<text x="229.4" y="190.3">C:\navi-misc\..\Sheet1.SchDoc</text>
<text x="258.6" y="188.4">Sheet 1of1</text>
<text x="258.6" y="190.3">Drawn By:</text>
</g>
<g font-size="1.7" fill="#00007f">
<text x="89.9" y="44.8">U1</text>
<text x="161.6" y="44.8">J1</text>
<text x="225.6" y="42.9">J3</text>
<text x="59.8" y="52">R2</text>
<text x="225.6" y="50.5">LED1 Enable</text>
<text x="240.7" y="48.4">I1</text>
<text x="250.1" y="52">R3</text>
<text x="59.8" y="54.6">10k</text>
<text x="225.6" y="60">J4</text>
<text x="240.7" y="56.1">LED1</text>
<text x="250.1" y="54.6">270</text>
<text x="55.8" y="62">C1</text>
<text x="55.8" y="67.3">36nF</text>
<text x="64.9" y="69.4">6 MHz</text>
<text x="64.9" y="67.5">Y1</text>
<text x="225.6" y="67.5">LED2 Enable</text>
<text x="240.7" y="67.3">I2</text>
<text x="250.1" y="70.9">R4</text>
<text x="55.8" y="75.2">C2</text>
<text x="240.7" y="75">LED2</text>
<text x="250.1" y="73.5">270</text>
<text x="25.9" y="80.7">J2</text>
<text x="55.8" y="80.5">36nF</text>
<text x="161.6" y="86.2">GPIO</text>
<text x="25.9" y="93.9">USB</text>
<text x="64" y="90.2">R1</text>
<text x="64" y="92">1.5K</text>
<text x="55.8" y="96">C3</text>
<text x="55.8" y="101.3">0.22uF</text>
<text x="197.4" y="99.8">U3A</text>
<text x="220" y="99.4">I4</text>
<text x="220" y="107.2">485 RX</text>
<text x="229.4" y="105.7">100</text>
<text x="229.4" y="103">R11</text>
<text x="89.9" y="112.8">PIC16C765</text>
<text x="172.8" y="109.2">U3B</text>
<text x="197.4" y="108.9">MM74C02J</text>
<text x="197.4" y="111.1">U3C</text>
<text x="220" y="110.8">I5</text>
<text x="172.8" y="118.3">MM74C02J</text>
<text x="220" y="118.5">485 TX</text>
<text x="229.4" y="117">100</text>
<text x="229.4" y="114.3">R12</text>
<text x="197.4" y="120.2">MM74C02J</text>
<text x="248.2" y="127.9">J7</text>
<text x="91.8" y="135.7">U3D</text>
<text x="248.2" y="135.5">485 Term</text>
<text x="197.4" y="143">U2</text>
<text x="226" y="143">1k</text>
<text x="226" y="141.2">R8</text>
<text x="234.8" y="142.8">0.1uf</text>
<text x="234.8" y="141">C8</text>
<text x="241.1" y="143">1k</text>
<text x="241.1" y="141.2">R10</text>
<text x="33.2" y="147.9">10uF</text>
<text x="33.2" y="146.1">C4</text>
<text x="40.8" y="148.5">0.1uf</text>
<text x="40.8" y="146.7">C5</text>
<text x="48.3" y="148.5">0.1uf</text>
<text x="48.3" y="146.7">C6</text>
<text x="55.8" y="148.5">0.1uf</text>
<text x="55.8" y="146.7">C7</text>
<text x="63.4" y="148.5">0.1uf</text>
<text x="63.4" y="146.7">C9</text>
<text x="77" y="148.7">I3</text>
<text x="91.8" y="144.7">MM74C02J</text>
<text x="154" y="146.8">J5</text>
<text x="270.9" y="146.8">J6</text>
<text x="77" y="150.6">Power</text>
<text x="270.9" y="154.4">RS-485</text>
<text x="73.3" y="161.9">330</text>
<text x="73.3" y="160">R7</text>
<text x="154" y="156.1">485 Enable</text>
<text x="178.9" y="161.9">10k</text>
<text x="178.9" y="160">R6</text>
<text x="184.5" y="161.9">10k</text>
<text x="184.5" y="160">R5</text>
<text x="197.4" y="158.2">MAX3082E</text>
<text x="226" y="160">1k</text>
<text x="226" y="158.2">R9</text>
<text x="270.9" y="158.2">J8</text>
<text x="270.9" y="165.7">RS-485</text>
<text x="225.6" y="178.9">Remote Controlled PIC ofDoom / RS-485</text>
<text x="276.5" y="184.6">A</text>
<text x="267.1" y="190.3">Micah Dowty</text>
</g>
</svg>
